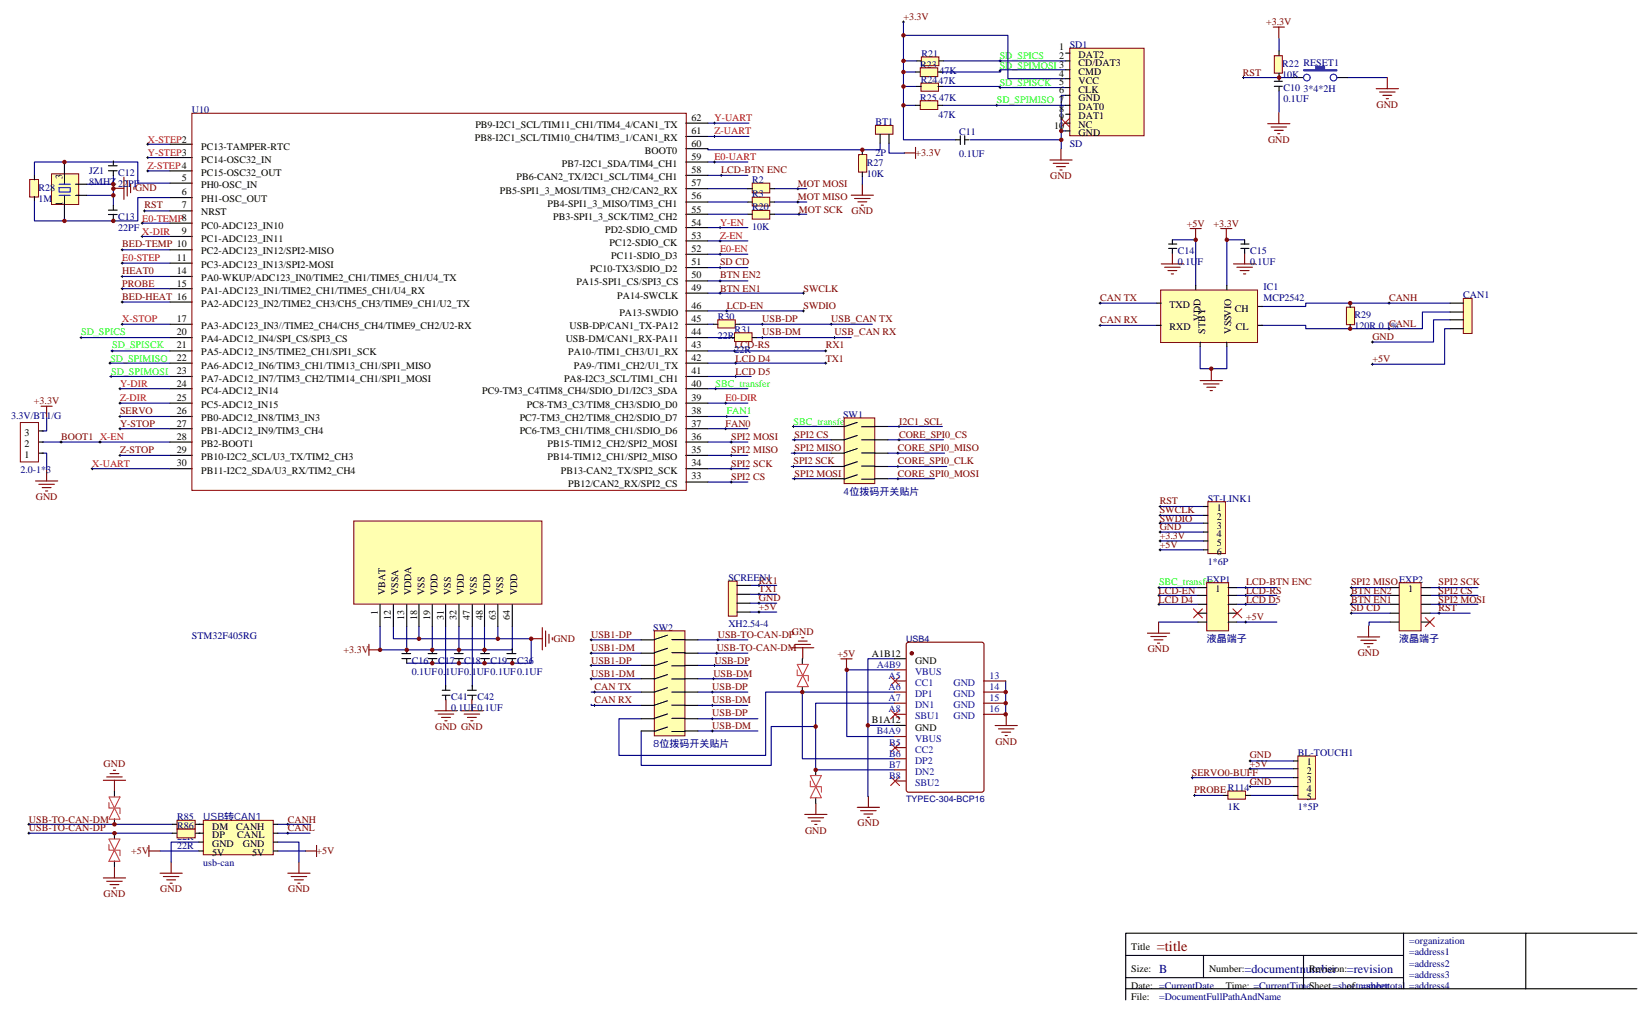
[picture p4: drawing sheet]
<svg xmlns="http://www.w3.org/2000/svg" width="523mm" height="321mm" viewBox="0 0 523 321" stroke-linecap="round" stroke-linejoin="round" font-family="sans-serif">
<g fill="none" stroke="#000" stroke-width=".35">
<path d="M217.7 39.1h7M54 45.8h7M54 50h7M54 54.3h7M54 58.1h7M217.7 59.9h7M217.7 55.7h7M217.7 51.4h7M217.7 43.3h7M217.7 47.2h7M54 62.7h7M54 67h7"/>
<path d="M54 70.8h7M54 75.1h7M54 79.3h7M217.7 68h7M217.7 64.1h7M217.7 76.5h7M217.7 72.2h7M54 87.8h7M54 91.7h7M54 95.9h7M54 83.5h7M217.7 98.7h7"/>
<path d="M217.7 93.1h7M217.7 89.2h7M217.7 84.9h7M217.7 80.7h7M54 102.9h7M54 107.2h7M54 111.4h7M54 115.3h7M54 119.5h7M217.7 102.9h7M217.7 107.2h7M217.7 111.4h7"/>
<path d="M217.7 115.3h7M217.7 119.5h7M54 132.2h7M54 136.1h7M54 123.4h7M54 128h7M217.7 132.2h7M217.7 136.1h7M217.7 123.4h7M217.7 128h7M54 140.3h7M54 144.6h7"/>
<path d="M54 148.8h7M217.7 140.3h7M217.7 144.6h7M217.7 148.8h7M217.7 153h7M445.6 296.3v17.6M484.4 296.3h-127v21.1M519.6 296.3h-35.2v17.6M357.4 303.3h88.2M357.4 313.9h162.2M357.4 310.4h88.2M382.1 303.3v7.1"/>
<path d="M413.8 303.3v10.6"/>
</g>
<g fill="none" stroke="#800000" stroke-width=".35">
<path d="M404.2 8.6h3.5M406 8.6v3.5M402.4 39.3h7.1M406 35.7v3.6M436.9 28.2h7M437.9 29.2h5M439 30.3h2.8M440.1 31.3h.7M440.4 24.6v3.6M35.8 59.8h3.5M39.3 56.2v7.1M40.4 57.3v4.9"/>
<path d="M41.5 58.4v2.8M42.5 59.4v.7M273.8 58.4v3.6M287.1 48.5h3.5M290.6 46.8v3.5M333.3 50.8h7M334.3 51.8h5M335.4 52.9h2.8M336.5 54h.7M336.8 47.3v3.5M403.5 40.3h4.9M404.6 41.4h2.8"/>
<path d="M405.6 42.4h.7M270.2 62h7.1M271.3 63h4.9M272.3 64.1h2.9M273.4 65.1h.7M377.8 72.6h3.5M379.6 72.6v3.5M387.5 72.6h3.6M389.3 72.6v3.5M368.7 83.8h7M369.7 84.8h4.9M370.8 85.9h2.8"/>
<path d="M371.8 87h.7M372.2 80.3v3.5M391.6 83.8h7M392.6 84.8h5M393.7 85.9h2.8M394.8 87h.7M395.1 80.3v3.5M384.5 117.3v3.5M13 129h3.6M14.8 129v3.5M381 120.8h7.1M382.1 121.9h4.9"/>
<path d="M383.1 122.9h2.8M384.2 124h.7M11.3 152.7h7M12.3 153.8h5M13.4 154.8h2.8M14.4 155.9h.7M14.8 149.2v3.5M172.2 199.2v7.1M367.8 197.5v3.5M434.5 198.7v3.5M117.1 206.3h3.5M117.1 204.5v3.6"/>
<path d="M168.6 202.8h3.6M173.2 200.3v4.9M174.3 201.4v2.8M175.3 202.4v.7M251.3 205.6h7.1M252.4 204.6h4.9M253.4 203.5h2.8M254.5 202.5h.7M254.8 205.6v3.6M267 209.2h3.5M268.7 209.2v3.5M364.3 201h7"/>
<path d="M365.3 202.1h5M366.4 203.1h2.8M367.4 204.2h.7M430.9 202.2h7.1M432 203.3h4.9M433 204.3h2.9M434.1 205.4h.7M138 225.6h7.1M139.1 226.7h4.9M140.2 227.8h2.8M141.2 228.8h.7M141.6 222.1v3.5"/>
<path d="M146.3 225.6h7M147.3 226.7h5M148.4 227.8h2.8M149.5 228.8h.7M149.8 222.1v3.5M315.9 230.3h7.1M317 231.4h4.9M318 232.4h2.8M319.1 233.5h.7M319.4 226.8v3.5M32.8 247.7h7.1M33.9 246.7h4.9"/>
<path d="M34.9 245.6h2.8M36 244.5h.7M36.3 247.7v3.5M255.5 258.6h7M256.5 259.6h5M259 255v3.6M272.1 256.3h7.1M273.2 257.4h4.9M274.3 258.4h2.8M275.3 259.5h.7M275.7 252.8v3.5M32.8 278.7h7.1"/>
<path d="M33.9 279.8h4.9M36.3 275.2v3.5M47.3 270.2h3.5M47.3 268.4v3.5M50.8 277.2h7.1M51.9 278.3h4.9M52.9 279.3h2.8M54.3 273.7v3.5M91.4 277.2h7M92.4 278.3h5M93.5 279.3h2.8M94.9 273.7v3.5"/>
<path d="M97 270.2h3.5M100.5 268.4v3.5M257.6 260.7h2.8M258.6 261.7h.8M34.9 280.8h2.8M36 281.9h.7M54 280.4h.7M94.5 280.4h.7"/>
</g>
<g fill="none" stroke="#000" stroke-width=".32">
<path d="M286.5 7h.7M286.8 6.6v.7M317.1 19.3h.8M317.5 19v.7M226.5 39.1h.7M226.8 38.7v.7M316.1 33.4h.7M316.4 33.1v.7M317.1 22.5h.8M317.1 27.8h.8M317.5 22.2v.7M317.5 27.4v.8"/>
<path d="M394.4 24.6h.7M394.8 24.3v.7M46.6 45.8h.7M46.6 50h.7M46.6 54.3h.7M46.9 45.4v.7M46.9 49.7v.7M46.9 53.9v.7M226.5 43.3h.7M226.5 51.4h.7M226.8 43v.7M226.8 51.1v.7"/>
<path d="M228.6 55.7h.7M229 55.3v.7M252.9 59.9h.7M253.3 59.5v.8M38.5 79.3h.7M38.8 79v.7M44.8 70.8h.7M44.8 75.1h.7M45.2 70.5v.7M45.2 74.7v.7M45.5 67h.7M45.9 66.6v.7"/>
<path d="M228.2 72.2h.8M228.2 76.5h.8M228.6 71.9v.7M228.6 76.1v.7M252.9 64.1h.7M253.3 63.8v.7M253.3 68h.7M253.6 67.7v.7M38.5 87.8h.7M38.5 95.9h.7M38.5 83.5h.7M38.5 91.7h.7"/>
<path d="M38.8 83.2v.7M38.8 87.4v.7M38.8 91.3v.7M38.8 95.5v.7M228.2 93.1h.8M228.2 89.2h.8M228.2 80.7h.8M228.2 84.9h.8M228.6 80.4v.7M228.6 84.6v.7M228.6 88.8v.7M228.6 92.7v.7"/>
<path d="M230.4 98.7h.7M230.7 98.4v.7M254.7 93.1h.7M254.7 98.7h.7M255.1 92.7v.7M255.1 98.4v.7M348.9 96.2h.7M349.2 95.9v.7M440.6 96.2h.7M441 95.9v.7M25.4 107.2h.7M25.8 106.8v.7"/>
<path d="M34.6 115.3h.7M34.9 119.5h.7M34.9 114.9v.7M35.3 111.4h.7M35.3 119.2v.7M35.6 111.1v.7M38.5 102.9h.7M38.8 102.6v.7M232.8 111.4h.7M233.2 115.3h.7M233.2 111.1v.7M233.2 119.5h.7"/>
<path d="M233.5 114.9v.7M233.5 119.2v.7M241.7 102.9h.7M241.7 107.2h.7M242 102.6v.7M242 106.8v.7M261.8 111.4h.7M261.8 115.3h.7M262.1 111.1v.7M262.1 114.9v.7M263.5 102.9h.7M263.9 102.6v.7"/>
<path d="M264.6 107.2h.7M264.9 106.8v.7M348.9 103.3h.7M349.2 102.9v.7M435.3 115.6h.7M435.3 108.6h.7M435.7 108.2v.7M435.7 115.3v.7M440.6 104.4h.7M441 104v.7M19.4 140v.7M31.7 140v.7"/>
<path d="M37.7 132.2h.8M37.7 123.4h.8M37.7 128h.8M37.7 136.1h.8M38.1 123v.8M38.1 127.6v.7M38.1 131.9v.7M38.1 135.7v.8M226.8 123.4h.7M227.2 123v.8M230 128h.7M230 136.1h.7"/>
<path d="M230.4 132.2h.7M230.4 127.6v.7M230.4 135.7v.8M230.7 131.9v.7M232.1 140v.7M251.5 135.4h.7M251.9 139.6h.7M251.9 135v.7M252.2 139.3v.7M285 139.6h.8M285 135.4h.8M285.4 135v.7"/>
<path d="M285.4 139.3v.7M19 140.3h.8M28.9 148.8h.7M29.3 148.4v.8M31.4 140.3h.7M37.7 144.6h.8M38.1 144.2v.7M231.8 144.6h.7M231.8 148.8h.7M231.8 140.3h.7M231.8 153h.7M232.1 144.2v.7"/>
<path d="M232.1 148.4v.8M232.1 152.7v.7M251.5 148.1h.7M251.9 152h.7M251.9 143.9h.7M251.9 147.7v.7M252.2 143.5v.7M252.2 151.6v.7M284.7 152h.7M284.7 148.1h.7M284.7 143.9h.7M285 143.5v.7"/>
<path d="M285 147.7v.7M285 151.6v.7M367.9 163.6h.8M367.9 166.1h.8M367.9 168.9h.8M367.9 171.7h.8M367.9 174.6h.8M367.9 160.8h.8M368.3 160.4v.7M368.3 163.3v.7M368.3 165.7v.7M368.3 168.6v.7"/>
<path d="M368.3 171.4v.7M368.3 174.2v.7M240.6 185.8h.7M240.6 188.7h.7M240.6 191.5h.7M240.6 194.3h.7M240.9 185.5v.7M240.9 188.3v.7M240.9 191.1v.7M240.9 194v.7M367.6 186.5h.7M367.6 189h.7"/>
<path d="M367.6 191.8h.7M367.9 186.2v.7M367.9 188.7v.7M367.9 191.5v.7M395.1 186.5h.7M395.1 189h.7M395.1 191.8h.7M395.1 197.5h.7M395.5 186.2v.7M395.5 188.7v.7M395.5 191.5v.7M395.5 197.1v.7"/>
<path d="M428.6 186.5h.7M428.6 189h.7M428.6 191.8h.7M428.6 194.7h.7M429 186.2v.7M429 188.7v.7M429 191.5v.7M429 194.3v.7M456.5 186.5h.7M456.5 189h.7M456.5 191.8h.7M456.5 194.7h.7"/>
<path d="M456.8 186.2v.7M456.8 188.7v.7M456.8 191.5v.7M456.8 194.3v.7M187.3 215.5h.7M187.3 203.1h.7M187.3 211.2h.7M187.3 207.4h.7M187.7 202.8v.7M187.7 207v.7M187.7 210.9v.7M187.7 215.1v.7"/>
<path d="M188.4 219.7h.7M188.7 219.4v.7M225.8 219.7h.7M226.1 219.4v.7M226.1 215.5h.7M226.5 215.1v.7M226.5 211.2h.7M226.8 210.9v.7M227.2 207.4h.7M227.5 203.1h.7M227.5 207v.7M227.9 202.8v.7"/>
<path d="M188.4 223.9h.7M188.7 223.6v.7M225.8 223.9h.7M225.8 228.2h.7M225.8 232.1h.7M226.1 223.6v.7M226.1 227.8v.7M226.1 231.7v.7M378.2 246.9h.7M378.5 246.5v.7M378.9 252.5h.7M379.2 252.2v.7"/>
<path d="M396.5 241.6h.7M396.5 244.1h.7M396.5 249.7h.7M396.9 241.2v.7M396.9 243.7v.7M396.9 249.3v.7M8.8 264.5h.7M8.8 261.7h.7M9.2 261.3v.7M9.2 264.2v.7M91 264.5h.7M91 261.7h.7"/>
<path d="M91.4 261.3v.7M91.4 264.2v.7"/>
</g>
<g fill="none" stroke="#f00" stroke-width=".35">
<path d="M336.8 37.5l2.8 2.8M339.6 37.5l-2.8 2.8M378.9 193.3l2.8 2.8M381.7 193.3l-2.8 2.8M391.4 193.3l2.8 2.8M394.2 193.3l-2.8 2.8M452.5 196.1l2.8 2.8M455.3 196.1l-2.8 2.8M282.7 214.8l2.9 2.8M285.6 214.8l-2.9 2.8M282.7 225.4l2.9 2.8M282.7 236l2.9 2.8"/>
<path d="M285.6 225.4l-2.9 2.8M285.6 236l-2.9 2.8M282.7 246.6l2.9 2.8M285.6 246.6l-2.9 2.8"/>
</g>
<g fill="none" stroke="#000080" stroke-width=".35">
<path d="M286.8 11.2h33.2v13.8h18.3M286.8 7v37.4h16.6M286.8 19.3h4.2M299.5 19.3h38.8M406 12.3v3.9M224.7 39.1h13.1M286.8 33.4h3.9M286.8 22.9h3.9M286.8 27.4h4.2M299.2 27.4h18.3v.4h20.8M299.2 33.4h39.1M338.3 30.3h-1.4v11.3"/>
<path d="M338.3 22.2h-20.8v.7h-18.3M394.8 24.6h15.5M406 28.9v6.7M427.9 24.6h12.4M10.9 55.7v-4.3h32.8v6.7h10.3M36 58.5v3.5M36 55.7v2.8h-8.5M46.9 45.8h7.1M46.9 50h7.1M46.9 54.3h7.1M224.7 43.3h13.1M224.7 51.4h12.7"/>
<path d="M224.7 55.7h12.7M224.7 59.9h12.7M245.9 59.9h10.2M273.8 56v2.5M279.4 45.4v2.2h-54.7v-.4M282.2 45.4v3.2h5M308 44.4h28.9M338.3 41.6h-1.4v5.6M10.9 63.8v6.3h9.6M20.5 69.1v1M20.5 70.1h15.5M27.5 62h8.5v3.2"/>
<path d="M38.8 79.3h15.2M45.2 70.8h8.8M45.2 75.1h8.8M45.9 67h8.1M54 62.7h-10.3v7.4h-7.7v-.7M224.7 76.5h12.7M224.7 72.2h12.7M224.7 64.1h12.7M224.7 68h12.7M245.9 64.1h10.2M245.9 68h10.2M372.2 76.1h7.4v14.5"/>
<path d="M395.1 76.1h-5.6v14.5M38.8 83.5h15.2M38.8 87.8h15.2M38.8 91.7h15.2M38.8 95.9h15.2M224.7 80.7h12.7M224.7 84.9h12.7M224.7 89.2h12.7M224.7 93.1h30.4M224.7 98.7h30.4M349.2 96.2h18M460.4 99.1h-8.8v5.3h-37.1v-1.1h-14.1"/>
<path d="M460.4 96.2h-45.9v1.1h-14.1M25.8 107.2h28.2M34.9 119.5h19.1M34.9 115.3h19.1M35.3 111.4h18.7M38.8 102.9h15.2M224.7 102.9h1.8M224.7 107.2h7.4M224.7 111.4h37.4M224.7 119.5h13.8M224.7 115.3h37.4M234.9 102.9h42"/>
<path d="M240.2 107.2h30M349.2 103.3h18M381 110v7.1h8.5v-7.1M384.5 117.1v.3M460.4 101.5h-5.3v7.1h-19.4M460.4 104.4h-1.8v11.2h-22.9M14.8 132.6v4.2h-1.4M38.1 123.4h15.9M38.1 128h15.9M38.1 132.2h15.9M38.1 136.1h15.9M224.7 123.4h12.7"/>
<path d="M224.7 128h12.7M224.7 132.2h12.7M224.7 136.1h12.7M251.5 139.6h12.4M251.9 135.4h12M281.9 135.4h17.3M281.9 139.6h17.6M13.4 143.9h1.4v5.3M13.4 140.3h40.6M29.3 148.8h24.7M38.1 144.6h15.9M224.7 144.6h12.7"/>
<path d="M224.7 148.8h13.1M224.7 140.3h12.7M224.7 153h12.7M251.2 143.9h12.7M251.2 148.1h12.7M251.5 152h12.4M281.9 143.9h18M281.9 148.1h18.7M281.9 152h14.8M368.3 163.6h13.8M368.3 166.1h13.8M368.3 168.9h13.8"/>
<path d="M368.3 171.7h13.8M368.3 174.6h13.8M368.3 160.8h13.8M120.6 198.9v7.4h8.5M124.9 198.9v3.9h8.1M129.1 198.9v7.4h8.1v-7.4M133 198.9v3.9h25v-3.9M141.5 198.9v19M145.7 198.9v7.4h-8.5M149.9 198.9v19M153.8 198.9v7.4h-8.1M162.6 198.9v7.4h-8.8"/>
<path d="M238.1 185.8h8.5M238.1 188.7h8.5M238.1 191.5h8.5M238.1 194.3h8.5M367.9 191.8h12.4M367.9 189h12.4M367.9 186.5h12.4M367.9 197.5h12.4M392.6 191.8h12.7M392.6 189h12.7M392.6 186.5h12.7M392.6 197.5h12.7"/>
<path d="M429 191.8h12.3M429 189h12.3M429 194.7h12.3M429 186.5h12.3M441.3 197.5h-6.7v1M454 191.8h15.2M454 189h15.2M454 194.7h12.7M454 186.5h15.2M158 202.8h10.6v7.7h-39.5M187.7 207.4h15.9M187.7 203.1h15.9"/>
<path d="M187.7 215.5h15.9M187.7 211.2h15.9M187.7 219.7h15.9M221.5 207.4h15.9M221.5 203.1h15.9M221.5 215.5h15.9M221.5 211.2h15.9M221.5 219.7h15.9M254.7 219.7h-11.6v20.1h-46.6v-11.6h7.1M284 212.7h-15.2v21.1h15.2M284 209.1h-8.5v21.2h8.5M284 219.7h-29.3v21.2h29.3"/>
<path d="M319.3 216.2v10.6M187.7 223.6v.3h15.9M221.5 228.2h19.1M221.5 232.1h19.1M221.5 223.9h15.9M258.9 230.6h-14.1v12.4h-41.2v-10.9M275.5 230.3v22.6M284 223.2h-25.1v21.2h25.1M379.2 252.5h9.2M396.9 241.6h13.7M396.9 244.1h13.7M396.9 249.7h13.7"/>
<path d="M396.9 252.5h13.7M410.6 246.9h-32.1v.3M9.2 261.7h45.5M9.2 264.5h45.5M50.8 270.2h12.3M63.1 267.3h-8.8v6.4M88.2 267.3h6.7v6.4M88.2 270.2h8.8M88.2 264.5h10.2M88.2 261.7h10.2"/>
</g>
<path d="M112.3 165.4h59.7v26.4h-59.7z" fill="#ffffb0" stroke="#800000" stroke-width=".32"/>
<path d="M120.6 192v6.9M124.9 192v6.9M129.1 192v6.9M133 192v6.9M137.2 192v6.9M141.5 192v6.9M145.7 192v6.9M149.9 192v6.9M153.8 192v6.9M158 192v6.9M162.6 192v6.9" fill="none" stroke="#000" stroke-width=".35"/>
<path d="M60.9 36h157v119.7h-157z" fill="none" stroke="#800000" stroke-width=".32"/>
<path d="M339.6 15.3h23.6v27.8h-23.6z" fill="#ffffb0" stroke="#800000" stroke-width=".32"/>
<path d="M338.3 16.9h1.4M338.3 19.3h1.4M338.3 22.2h1.4M338.3 25h1.4M338.3 27.8h1.4M338.3 30.3h1.4M338.3 33.4h1.4M338.3 36.3h1.4M338.3 39.1h1.4M338.3 41.6h1.4" fill="none" stroke="#000" stroke-width=".35"/>
<path d="M292.5 18.1h5.6v2.7h-5.6z" fill="#ffffb0" stroke="#800000" stroke-width=".32"/>
<path d="M291 19.3h1.4M298.1 19.3h1.4" fill="none" stroke="#000" stroke-width=".35"/>
<path d="M292.1 21.5h5.6v2.8h-5.6z" fill="#ffffb0" stroke="#800000" stroke-width=".32"/>
<path d="M290.7 22.9h1.4M297.8 22.9h1.4" fill="none" stroke="#000" stroke-width=".35"/>
<path d="M292.1 32h5.6v2.8h-5.6z" fill="#ffffb0" stroke="#800000" stroke-width=".32"/>
<path d="M290.7 33.4h1.4M297.8 33.4h1.4M303.4 44.4h1.4M304.9 43.1v2.8M306.2 44.4h1.4M306.3 43.1v2.8" fill="none" stroke="#000" stroke-width=".35"/>
<path d="M292.4 26.4h5.5v2.6h-5.5z" fill="#ffffb0" stroke="#800000" stroke-width=".32"/>
<path d="M291 27.4h1.4M297.8 27.4h1.4M410.3 24.6h3.5M424.4 24.6h3.5" fill="none" stroke="#000" stroke-width=".35"/>
<path d="M413.8 22.2h3.9v-1.1h2.8v1.1h3.9v.3h-10.6z" fill="#00f" stroke="#00f" stroke-width=".32"/>
<g fill="none" stroke="#00f" stroke-width=".35">
<circle cx="414.9" cy="24.6" r="1.06"/>
<circle cx="423.3" cy="24.6" r="1.06"/>
</g>
<path d="M404.5 17.7h2.6v5.5h-2.6z" fill="#ffffb0" stroke="#800000" stroke-width=".32"/>
<path d="M406 16.2v1.3M404.5 27.4h2.6M404.5 25.8h2.6M406 23.2v2.5M406 27.5v1.4" fill="none" stroke="#000" stroke-width=".35"/>
<path d="M16.4 55.2h8.6v9.7h-8.6z" fill="#ffffb0" stroke="#800000" stroke-width=".32"/>
<path d="M20.5 51.4v7.1M24 58.5h3.5M20.5 62v7.1M24 62h3.5" fill="none" stroke="#000" stroke-width=".35"/>
<path d="M18.8 59.5h3.5v1.5h-3.5zM18.8 58.5h3.5M18.8 62h3.5" fill="none" stroke="#00f" stroke-width=".35"/>
<path d="M9.4 57h2.8v5.5h-2.8z" fill="#ffffb0" stroke="#800000" stroke-width=".32"/>
<path d="M10.9 55.7v1.4M10.9 62.4v1.4" fill="none" stroke="#000" stroke-width=".35"/>
<path d="M368.5 92.1h30.7v16.6h-30.7z" fill="#ffffb0" stroke="#800000" stroke-width=".32"/>
<path d="M367.2 96.2h1.4M379.6 90.6v1.4M389.5 90.6v1.4M399.4 97.3h1.4M367.2 103.3h1.4M381 108.6v1.4M389.5 108.6v1.4M399.4 103.3h1.4" fill="none" stroke="#000" stroke-width=".35"/>
<path d="M427.4 97.5h2.6v5.6h-2.6z" fill="#ffffb0" stroke="#800000" stroke-width=".32"/>
<path d="M428.6 96.2v1.4M428.6 103v1.4" fill="none" stroke="#000" stroke-width=".35"/>
<path d="M464.5 94.7h2.8v11.2h-2.8z" fill="#ffffb0" stroke="#800000" stroke-width=".32"/>
<path d="M460.4 96.2h4.1M460.4 99.1h4.1M460.4 101.5h4.1M460.4 104.4h4.1" fill="none" stroke="#000" stroke-width=".35"/>
<path d="M444.2 185h6.9v15.3h-6.9z" fill="#ffffb0" stroke="#800000" stroke-width=".32"/>
<path d="M441.3 186.5h2.8M441.3 189h2.8M441.3 191.8h2.8M441.3 194.7h2.8M441.3 197.5h2.8M451.2 186.5h2.8M451.2 189h2.8M451.2 191.8h2.8M451.2 194.7h2.8M451.2 197.5h2.8" fill="none" stroke="#000" stroke-width=".35"/>
<path d="M383.1 185h6.9v15.3h-6.9z" fill="#ffffb0" stroke="#800000" stroke-width=".32"/>
<path d="M380.3 186.5h2.8M380.3 189h2.8M380.3 191.8h2.8M380.3 194.7h2.8M380.3 197.5h2.8M389.9 186.5h2.7M389.9 189h2.7M389.9 191.8h2.7M389.9 194.7h2.7M389.9 197.5h2.7" fill="none" stroke="#000" stroke-width=".35"/>
<path d="M383.4 159.3h5.6v16.4h-5.6z" fill="#ffffb0" stroke="#800000" stroke-width=".32"/>
<path d="M382.1 160.8h1.3M382.1 163.6h1.3M382.1 166.1h1.3M382.1 168.9h1.3M382.1 171.7h1.3M382.1 174.6h1.3" fill="none" stroke="#000" stroke-width=".35"/>
<path d="M277.9 39.8h5.6v2.8h-5.6z" fill="#ffffb0" stroke="#800000" stroke-width=".32"/>
<path d="M279.4 42.7v2.7M282.2 42.7v2.7" fill="none" stroke="#000" stroke-width=".35"/>
<path d="M272.6 49.1h2.5v5.5h-2.5z" fill="#ffffb0" stroke="#800000" stroke-width=".32"/>
<g fill="none" stroke="#000" stroke-width=".35">
<path d="M34.4 54.2h2.8M34.4 52.6h2.8M36 51.1v1.4M36 54.3v1.4M273.8 47.6v1.3M273.8 54.6v1.4M34.4 68.1h2.8M34.4 66.7h2.8M36 65.2v1.4M36 68v1.4M371 78.9h2.6M371 77.5h2.6"/>
<path d="M372.2 76.1v1.4M372.2 79v1.4M393.9 78.9h2.6M393.9 77.5h2.6M395.1 76.1v1.4M395.1 79v1.4M127.6 209.1h2.8M127.6 207.5h2.8M129.1 206v1.3M129.1 209.1v1.4M135.9 209.1h2.8M135.9 207.5h2.8"/>
<path d="M137.2 206v1.3M137.2 209.1v1.4M144.3 209.1h2.7M144.3 207.5h2.7M145.7 206v1.3M145.7 209.1v1.4M152.6 209.1h2.8M152.6 207.5h2.8M153.8 206v1.3M153.8 209.1v1.4"/>
</g>
<path d="M231.2 184.5h2.8v11.1h-2.8z" fill="#ffffb0" stroke="#800000" stroke-width=".32"/>
<path d="M234 194.3h4.1M234 191.5h4.1M234 188.7h4.1M234 185.8h4.1M284 209.1h3.5M284 230.3h3.5" fill="none" stroke="#000" stroke-width=".35"/>
<g fill="none" stroke="#870000" stroke-width=".35">
<path d="M284 219.7h3.5M284 216.2h3.5M284 212.7h3.5M287.9 204.1l.5-.2h23.3l.6 .4 .1 46.5-.5 .6-23.5 .1-.7-.5v-46.4zM312.2 219.7h7.1M312.2 216.2h7.1M284 226.8h3.5M284 223.2h3.5M284 237.3h3.5M284 233.8h3.5M312.2 226.8h7.1M312.2 223.2h7.1"/>
<path d="M284 247.9h3.5M284 244.4h3.5M284 240.9h3.5"/>
</g>
<circle cx="289.4" cy="207.4" r=".53" fill="#870000" stroke="#870000" stroke-width=".35"/>
<path d="M412 240h5.6v13.7h-5.6z" fill="#ffffb0" stroke="#800000" stroke-width=".32"/>
<path d="M410.6 241.6h1.4M410.6 244.1h1.4M410.6 246.9h1.4M410.6 249.7h1.4M410.6 252.5h1.4" fill="none" stroke="#000" stroke-width=".35"/>
<path d="M389.8 251.1h5.6v2.6h-5.6z" fill="#ffffb0" stroke="#800000" stroke-width=".32"/>
<path d="M388.4 252.5h1.4M395.5 252.5h1.4" fill="none" stroke="#000" stroke-width=".35"/>
<path d="M207.7 200.3h9.7v33.3h-9.7z" fill="#ffffb0" stroke="#800000" stroke-width=".32"/>
<g fill="none" stroke="#000" stroke-width=".35">
<path d="M140.4 219.1h2.5M141.5 217.6v1.4M148.4 219.1h2.8M149.9 217.6v1.4M160.9 209.1h2.9M160.9 207.5h2.9M162.6 206v1.3M162.6 209.1v1.4M203.6 215.5h4.1M203.6 211.2h4.1M203.6 207.4h4.1M203.6 203.1h4.1"/>
<path d="M211.9 218.3l-4.2 1.4h-4.1M211.9 214.2l-4.2 1.3M211.9 210l-4.2 1.4M211.9 205.8l-4.2 1.4M211.9 201.7l-4.2 1.3M213.3 219.7h8.2M213.3 215.5h4.1M213.3 211.4h4.1M213.3 207.2h4.1M213.3 203h4.1M217.4 215.5h4.1M217.4 211.2h4.1"/>
<path d="M217.4 207.4h4.1M217.4 203.1h4.1M140.4 220.7h2.5M141.5 220.8v1.4M148.4 220.7h2.8M149.9 220.8v1.4M203.6 232.1h4.1M203.6 228.2h4.1M203.6 223.9h4.1M211.9 230.8l-4.2 1.4M211.9 226.7l-4.2 1.3M211.9 222.5l-4.2 1.4"/>
<path d="M213.3 232.2h4.1M213.3 228h4.1M213.3 223.9h4.1M217.4 232.1h4.1M217.4 228.2h4.1M217.4 223.9h4.1"/>
</g>
<path d="M227.9 101.6h5.5v2.5h-5.5z" fill="#ffffb0" stroke="#800000" stroke-width=".32"/>
<path d="M226.5 102.9h1.4M233.6 102.9h1.3" fill="none" stroke="#000" stroke-width=".35"/>
<path d="M233.2 105.7h5.5v2.7h-5.5z" fill="#ffffb0" stroke="#800000" stroke-width=".32"/>
<path d="M231.8 107.2h1.4M238.9 107.2h1.3" fill="none" stroke="#000" stroke-width=".35"/>
<path d="M64.5 260.4h22.3v10.9h-22.3z" fill="#ffffb0" stroke="#800000" stroke-width=".32"/>
<path d="M63.1 261.7h1.4M63.1 264.5h1.4M63.1 267.3h1.4M63.1 270.2h1.4M86.8 261.7h1.4M86.8 264.5h1.4M86.8 267.3h1.4M86.8 270.2h1.4" fill="none" stroke="#000" stroke-width=".35"/>
<path d="M56.2 260.4h5.8v2.8h-5.8z" fill="#ffffb0" stroke="#800000" stroke-width=".32"/>
<path d="M54.7 261.7h1.4M62.1 261.7h1.4" fill="none" stroke="#000" stroke-width=".35"/>
<path d="M56.2 263.2h5.8v2.8h-5.8z" fill="#ffffb0" stroke="#800000" stroke-width=".32"/>
<path d="M254.7 209.1v1.8M254.7 217.9v1.8M36.3 251.1v1.8M36.3 259.9v1.8M258.9 244.4v1.8M258.9 253.2v1.8M36.3 264.5v1.8M36.3 273.3v1.8M54.7 264.5h1.4M62.1 264.5h1.4" fill="none" stroke="#000" stroke-width=".35"/>
<path d="M253.1 210.9h3.5l-1.8 3.6 1.8 3.5h-3.5l1.7-3.5zM253.1 212.7v1.8h3.5v1.7M34.6 253h3.5l-1.8 3.5 1.8 3.6h-3.5l1.7-3.6zM34.6 254.8v1.7h3.5v1.8M257.2 246.2h3.6l-1.8 3.5 1.8 3.6h-3.6l1.8-3.6zM257.2 248v1.7h3.6v1.8M34.6 266.4h3.5l-1.8 3.5 1.8 3.5h-3.5l1.7-3.5zM34.6 268.1v1.8h3.5v1.8" fill="none" stroke="#d92466" stroke-width=".35"/>
<path d="M268 132.7h9.7v20.8h-9.7z" fill="#ffffb0" stroke="#800000" stroke-width=".32"/>
<g fill="none" stroke="#000" stroke-width=".35">
<path d="M263.9 135.4h4.1M272.1 138.2l-4.1 1.4h-4.1M272.1 134.1l-4.1 1.4M273.5 139.6h8.4M273.5 135.5h4.2M277.7 135.4h4.2M263.9 152h4.1M263.9 148.1h4.1M263.9 143.9h4.1M272.1 150.7l-4.1 1.4M272.1 146.6l-4.1 1.4M272.1 142.4l-4.1 1.4"/>
<path d="M273.5 152.1h4.2M273.5 148h4.2M273.5 143.8h4.2M277.7 152h4.2M277.7 148.1h4.2M277.7 143.9h4.2"/>
</g>
<path d="M238.8 58.2h5.6v3h-5.6z" fill="#ffffb0" stroke="#800000" stroke-width=".32"/>
<path d="M237.4 59.9h1.4M244.5 59.9h1.4" fill="none" stroke="#000" stroke-width=".35"/>
<path d="M238.8 62.6h5.6v2.8h-5.6z" fill="#ffffb0" stroke="#800000" stroke-width=".32"/>
<path d="M237.4 64.1h1.4M244.5 64.1h1.4" fill="none" stroke="#000" stroke-width=".35"/>
<path d="M238.8 66.8h5.6v2.8h-5.6z" fill="#ffffb0" stroke="#800000" stroke-width=".32"/>
<path d="M237.4 68h1.4M244.5 68h1.4M12.4 136.8h1.4M12.4 143.9h1.4M12.4 140.3h1.4" fill="none" stroke="#000" stroke-width=".35"/>
<path d="M6.5 134.1h5.7v12.5h-5.7z" fill="none" stroke="#800000" stroke-width=".32"/>
<g fill="#800000">
<circle cx="20.5" cy="70.1" r=".71"/>
<circle cx="20.5" cy="51.4" r=".71"/>
<circle cx="36" cy="70.1" r=".71"/>
<circle cx="36" cy="62" r=".71"/>
<circle cx="36" cy="59.9" r=".71"/>
<circle cx="36" cy="58.5" r=".71"/>
<circle cx="36.3" cy="264.5" r=".71"/>
<circle cx="36.3" cy="261.7" r=".71"/>
<circle cx="120.7" cy="206.3" r=".71"/>
<circle cx="129.1" cy="206.3" r=".71"/>
<circle cx="133" cy="202.8" r=".71"/>
<circle cx="137.2" cy="210.5" r=".71"/>
<circle cx="137.2" cy="206.3" r=".71"/>
<circle cx="145.7" cy="210.5" r=".71"/>
<circle cx="145.7" cy="206.3" r=".71"/>
<circle cx="153.8" cy="210.5" r=".71"/>
<circle cx="153.8" cy="206.3" r=".71"/>
<circle cx="158" cy="202.8" r=".71"/>
<circle cx="162.6" cy="210.5" r=".71"/>
<circle cx="168.6" cy="202.8" r=".71"/>
<circle cx="254.7" cy="219.7" r=".71"/>
<circle cx="258.9" cy="244.4" r=".71"/>
<circle cx="258.9" cy="230.6" r=".71"/>
<circle cx="268.8" cy="212.7" r=".71"/>
<circle cx="273.8" cy="47.6" r=".71"/>
<circle cx="275.5" cy="230.3" r=".71"/>
<circle cx="286.8" cy="33.4" r=".71"/>
<circle cx="286.8" cy="27.4" r=".71"/>
<circle cx="286.8" cy="22.9" r=".71"/>
<circle cx="286.8" cy="19.3" r=".71"/>
<circle cx="286.8" cy="11.2" r=".71"/>
<circle cx="319.3" cy="226.8" r=".71"/>
<circle cx="319.3" cy="223.2" r=".71"/>
<circle cx="319.3" cy="219.7" r=".71"/>
<circle cx="336.9" cy="44.4" r=".71"/>
<circle cx="336.9" cy="41.6" r=".71"/>
<circle cx="379.6" cy="76.1" r=".71"/>
<circle cx="384.5" cy="117.1" r=".71"/>
<circle cx="389.5" cy="76.1" r=".71"/>
<circle cx="406" cy="24.6" r=".71"/>
<circle cx="428.6" cy="104.4" r=".71"/>
<circle cx="428.6" cy="96.2" r=".71"/>
</g>
<text font-size="4.6" fill="#800000" x="367.2" y="301.9">=title</text>
<g font-size="3.9" fill="#000080">
<text x="367.9" y="309">B</text>
<text x="395.1" y="309">=documentnumber</text>
<text x="427.6" y="309">=revision</text>
</g>
<g font-size="3.2" fill="#800000">
<text x="286.8" y="6.3">+3.3V</text>
<text x="402" y="8">+3.3V</text>
<text x="394.6" y="24">RST</text>
<text x="437" y="34.2">GND</text>
<text x="402.5" y="45.3">GND</text>
<text x="290.6" y="49.5">+3.3V</text>
<text x="229" y="55">LCD-BTN ENC</text>
<text x="253.3" y="59.2">MOT MOSI</text>
<text x="333.4" y="56.9">GND</text>
<text x="42.9" y="60.7">GND</text>
<text x="253.3" y="63.4">MOT MISO</text>
<text x="45.9" y="66.2">RST</text>
<text x="253.6" y="67.5">MOT SCK</text>
<text x="270.3" y="68">GND</text>
<text x="376.7" y="71.9">+5V</text>
<text x="385.3" y="71.9">+3.3V</text>
<text x="38.8" y="78.5">BED-TEMP 10</text>
<text x="38.8" y="87">HEAT0</text>
<text x="228.6" y="88.4">BTN EN2</text>
<text x="228.6" y="84.2">SD CD</text>
<text x="38.8" y="95.3">BED-HEAT 16</text>
<text x="228.6" y="92.5">BTN EN1</text>
<text x="255.1" y="92.5">SWCLK</text>
<text x="349.2" y="95.6">CAN TX</text>
<text x="441" y="95.5">CANH</text>
<text x="230.7" y="98.1">LCD-EN</text>
<text x="255.1" y="98.1">SWDIO</text>
<text x="242" y="106.4">USB-DM</text>
<text x="242" y="102.3">USB-DP</text>
<text x="263.9" y="102.3">USB_CAN TX</text>
<text x="264.9" y="106.4">USB_CAN RX</text>
<text x="349.2" y="102.5">CAN RX</text>
<text x="435.7" y="107.9">GND</text>
<text x="441" y="103.8">CANL</text>
<text x="233.2" y="110.6">LCD-RS</text>
<text x="262.1" y="110.6">RX1</text>
<text x="233.5" y="114.8">LCD D4</text>
<text x="233.5" y="118.9">LCD D5</text>
<text x="262.1" y="114.8">TX1</text>
<text x="435.7" y="114.9">+5V</text>
<text x="10.8" y="128.3">+3.3V</text>
<text x="38.1" y="131.4">SERVO</text>
<text x="38.1" y="135.6">Y-STOP</text>
<text x="230.4" y="135.6">FAN0</text>
<text x="285.4" y="134.8">I2C1_SCL</text>
<text x="19.4" y="139.8">BOOT1 X-EN</text>
<text x="38.1" y="143.9">Z-STOP</text>
<text x="232.1" y="139.8">SPI2 MOSI</text>
<text x="232.1" y="143.9">SPI2 MISO</text>
<text x="252.2" y="139">SPI2 CS</text>
<text x="252.2" y="143.2">SPI2 MISO</text>
<text x="285" y="143.2">CORE_SPI0_MISO</text>
<text x="285.4" y="139">CORE_SPI0_CS</text>
<text x="232.1" y="148.1">SPI2 SCK</text>
<text x="251.9" y="147.3">SPI2 SCK</text>
<text x="285" y="147.3">CORE_SPI0_CLK</text>
<text x="232.1" y="152.3">SPI2 CS</text>
<text x="252.2" y="151.5">SPI2 MOSI</text>
<text x="285" y="151.5">CORE_SPI0_MOSI</text>
<text x="11.4" y="158.8">GND</text>
<text x="368.2" y="160">RST</text>
<text x="368.2" y="162.8">SWCLK</text>
<text x="368.2" y="165.6">SWDIO</text>
<text x="368.2" y="168.4">GND</text>
<text x="368.2" y="171.1">+3.3V</text>
<text x="368.2" y="173.9">+5V</text>
<text x="240.9" y="185.3">RX1</text>
<text x="395.6" y="185.7">LCD-BTN ENC</text>
<text x="428.9" y="185.7">SPI2 MISOEXP2</text>
<text x="456.7" y="185.7">SPI2 SCK</text>
<text x="240.9" y="188">TX1</text>
<text x="240.9" y="190.8">GND</text>
<text x="367.8" y="188.5">LCD-EN</text>
<text x="367.8" y="191.3">LCD D4</text>
<text x="395.6" y="188.5">LCD-RS</text>
<text x="395.6" y="191.3">LCD D5</text>
<text x="428.9" y="188.5">BTN EN2</text>
<text x="428.9" y="191.3">BTN EN1</text>
<text x="456.7" y="188.5">SPI2 CS</text>
<text x="456.7" y="191.3">SPI2 MOSI</text>
<text x="240.9" y="193.6">+5V</text>
<text x="395.6" y="196.8">+5V</text>
<text x="428.9" y="194.1">SD CD</text>
<text x="456.7" y="194.1">RST</text>
<text x="175.7" y="203.7">GND</text>
<text x="187.7" y="202.4">USB1-DP</text>
<text x="227.9" y="202.4">USB-TO-CAN-DP</text>
<text x="251.4" y="201.5">GND</text>
<text x="109.1" y="207.3">+3.3V</text>
<text x="187.7" y="206.6">USB1-DM</text>
<text x="227.5" y="206.6">USB-TO-CAN-DM</text>
<text x="265.9" y="208.5">+5V</text>
<text x="364.4" y="207.1">GND</text>
<text x="431" y="208.3">GND</text>
<text x="187.7" y="210.7">USB1-DP</text>
<text x="187.7" y="214.9">USB1-DM</text>
<text x="226.5" y="214.9">USB-DM</text>
<text x="226.8" y="210.7">USB-DP</text>
<text x="188.7" y="219.1">CAN TX</text>
<text x="226.1" y="219.1">USB-DP</text>
<text x="188.7" y="223.2">CAN RX</text>
<text x="226.1" y="223.2">USB-DM</text>
<text x="226.1" y="227.4">USB-DP</text>
<text x="138.1" y="231.7">GND GND</text>
<text x="226.1" y="231.6">USB-DM</text>
<text x="316" y="236.4">GND</text>
<text x="32.9" y="243.6">GND</text>
<text x="396.7" y="240.8">GND</text>
<text x="396.7" y="243.6">+5V</text>
<text x="378.4" y="246.3">SERVO0-BUFF</text>
<text x="379.1" y="251.9">PROBER114</text>
<text x="396.7" y="249.1">GND</text>
<text x="9.2" y="261.2">USB-TO-CAN-DM</text>
<text x="9.2" y="264">USB-TO-CAN-DP</text>
<text x="91.4" y="264">CANL</text>
<text x="91.4" y="261.2">CANH</text>
<text x="272.2" y="262.4">GND</text>
<text x="255.6" y="264.6">GND</text>
<text x="41.6" y="271.1">+5V</text>
<text x="100.5" y="271.1">+5V</text>
<text x="32.9" y="284.8">GND</text>
<text x="50.9" y="283.3">GND</text>
<text x="91.5" y="283.3">GND</text>
</g>
<g font-size="3.2">
<text x="336.2" y="16">1 SD1</text>
<text x="336.2" y="18.8">2</text>
<text x="342.4" y="18.3">DAT2</text>
<text x="342.4" y="21.1">CD/DAT3</text>
<text x="342.4" y="23.9">CMD</text>
<text x="336.2" y="24.3">4</text>
<text x="336.2" y="27.1">5</text>
<text x="336.2" y="29.7">6</text>
<text x="342.4" y="26.6">VCC</text>
<text x="342.4" y="29.4">CLK</text>
<text x="336.2" y="35.4">8</text>
<text x="342.4" y="32">GND</text>
<text x="342.4" y="35">DAT0</text>
<text x="150.9" y="40.6">PB9-I2C1_SCL/TIM11_CH1/TIM4_4/CAN1_TX</text>
<text x="219.5" y="38.3">62</text>
<text x="334.6" y="41">10</text>
<text x="336.2" y="38.2">9</text>
<text x="342.4" y="37.7">DAT1</text>
<text x="342.4" y="40.5">NC</text>
<text x="63.9" y="47.5">PC13-TAMPER-RTC</text>
<text x="150.8" y="44.8">PB8-I2C1_SCL/TIM10_CH4/TIM3_1/CAN1_RX</text>
<text x="219.5" y="42.5">61</text>
<text x="219.5" y="46.6">60</text>
<text x="342.4" y="43.3">GND</text>
<text x="63.9" y="51.7">PC14-OSC32_IN</text>
<text x="178.4" y="53.1">PB7-I2C1_SDA/TIM4_CH1</text>
<text x="204.7" y="48.9">BOOT0</text>
<text x="219.5" y="50.8">59</text>
<text x="19.8" y="56.7" transform="rotate(-90 19.8 56.7)">3</text>
<text x="57.7" y="57.4">5</text>
<text x="63.9" y="55.9">PC15-OSC32_OUT</text>
<text x="63.9" y="59.7">PH0-OSC_IN</text>
<text x="164" y="57.3">PB6-CAN2_TX/I2C1_SCL/TIM4_CH1</text>
<text x="219.5" y="59.1">57</text>
<text x="219.5" y="55">58</text>
<text x="19.8" y="65.4" transform="rotate(-90 19.8 65.4)">1</text>
<text x="57.7" y="61.9">6</text>
<text x="63.9" y="64.2">PH1-OSC_OUT</text>
<text x="158.7" y="61.4">PB5-SPI1_3_MOSI/TIM3_CH2/CAN2_RX</text>
<text x="173.8" y="65.6">PB4-SPI1_3_MISO/TIM3_CH1</text>
<text x="219.5" y="63.3">56</text>
<text x="57.7" y="66.1">7</text>
<text x="63.9" y="68.4">NRST</text>
<text x="175.6" y="69.8">PB3-SPI1_3_SCK/TIM2_CH2</text>
<text x="219.5" y="67.5">55</text>
<text x="219.5" y="71.6">54</text>
<text x="57.7" y="74.4">9</text>
<text x="63.9" y="72.5">PC0-ADC123_IN10</text>
<text x="63.9" y="76.7">PC1-ADC123_IN11</text>
<text x="192.1" y="73.9">PD2-SDIO_CMD</text>
<text x="219.5" y="75.8">53</text>
<text x="56.1" y="82.8">11</text>
<text x="63.9" y="80.8">PC2-ADC123_IN12/SPI2-MISO</text>
<text x="193.5" y="78.1">PC12-SDIO_CK</text>
<text x="194" y="82.3">PC11-SDIO_D3</text>
<text x="219.5" y="80">52</text>
<text x="56.1" y="86.9">14</text>
<text x="63.9" y="89.2">PA0-WKUP/ADC123_IN0/TIME2_CH1/TIME5_CH1/U4_TX</text>
<text x="63.9" y="85">PC3-ADC123_IN13/SPI2-MOSI</text>
<text x="187.3" y="86.4">PC10-TX3/SDIO_D2</text>
<text x="219.5" y="88.3">50</text>
<text x="219.5" y="84.1">51</text>
<text x="56.1" y="91.1">15</text>
<text x="63.9" y="93.4">PA1-ADC123_IN1/TIME2_CH1/TIME5_CH1/U4_RX</text>
<text x="183" y="90.6">PA15-SPI1_CS/SPI3_CS</text>
<text x="195.9" y="94.8">PA14-SWCLK</text>
<text x="219.5" y="92.5">49</text>
<text x="63.9" y="97.5">PA2-ADC123_IN2/TIME2_CH3/CH5_CH3/TIME9_CH1/U2_TX</text>
<text x="196.6" y="100.3">PA13-SWDIO</text>
<text x="219.5" y="98">46</text>
<text x="371.3" y="97.8">TXD</text>
<text x="381.2" y="101.8" transform="rotate(-90 381.2 101.8)">VDD</text>
<text x="392" y="99">CH</text>
<text x="56.1" y="102.2">17</text>
<text x="56.1" y="106.4">20</text>
<text x="63.9" y="104.5">PA3-ADC123_IN3//TIME2_CH4/CH5_CH4/TIME9_CH2/U2-RX</text>
<text x="180.8" y="104.5">USB-DP/CAN1_TX-PA12</text>
<text x="219.5" y="106.4">44</text>
<text x="219.5" y="102.2">45</text>
<text x="371.3" y="104.8">RXD</text>
<text x="382.5" y="105.9" transform="rotate(-90 382.5 105.9)">STBY</text>
<text x="390.9" y="105.9" transform="rotate(-90 390.9 105.9)">VSSVIO</text>
<text x="392.4" y="104.8">CL</text>
<text x="56.1" y="110.5">21</text>
<text x="63.9" y="108.7">PA4-ADC12_IN4/SPI_CS/SPI3_CS</text>
<text x="63.9" y="112.8">PA5-ADC12_IN5/TIME2_CH1/SPI1_SCK</text>
<text x="179.6" y="108.7">USB-DM/CAN1_RX-PA11</text>
<text x="180.4" y="112.8">PA10-/TIM1_CH3/U1_RX</text>
<text x="219.5" y="110.5">43</text>
<text x="56.1" y="114.7">22</text>
<text x="56.1" y="118.9">23</text>
<text x="63.9" y="117">PA6-ADC12_IN6/TIM3_CH1/TIM13_CH1/SPI1_MISO</text>
<text x="182.2" y="117">PA9-/TIM1_CH2/U1_TX</text>
<text x="219.5" y="118.9">41</text>
<text x="219.5" y="114.7">42</text>
<text x="56.1" y="122.9">24</text>
<text x="63.9" y="121.2">PA7-ADC12_IN7/TIM3_CH2/TIM14_CH1/SPI1_MOSI</text>
<text x="63.9" y="125.1">PC4-ADC12_IN14</text>
<text x="153" y="125.1">PC9-TM3_C4TIM8_CH4/SDIO_D1/I2C3_SDA</text>
<text x="179.1" y="121.2">PA8-I2C3_SCL/TIM1_CH1</text>
<text x="219.5" y="122.9">40</text>
<text x="56.1" y="131.4">26</text>
<text x="56.1" y="127.2">25</text>
<text x="63.9" y="129.5">PC5-ADC12_IN15</text>
<text x="167.3" y="129.5">PC8-TM3_C3/TIM8_CH3/SDIO_D0</text>
<text x="219.5" y="131.4">38</text>
<text x="219.5" y="127.2">39</text>
<text x="56.1" y="135.5">27</text>
<text x="63.9" y="133.7">PB0-ADC12_IN8/TIM3_IN3</text>
<text x="63.9" y="137.8">PB1-ADC12_IN9/TIM3_CH4</text>
<text x="165" y="137.8">PC6-TM3_CH1/TIM8_CH1/SDIO_D6</text>
<text x="165" y="133.7">PC7-TM3_CH2/TIM8_CH2/SDIO_D7</text>
<text x="219.5" y="135.5">37</text>
<text x="7.8" y="142">2</text>
<text x="7.8" y="138.5">3</text>
<text x="56.1" y="139.7">28</text>
<text x="56.1" y="143.9">29</text>
<text x="63.9" y="142">PB2-BOOT1</text>
<text x="173.8" y="142">PB15-TIM12_CH2/SPI2_MOSI</text>
<text x="219.5" y="143.9">35</text>
<text x="219.5" y="139.7">36</text>
<text x="7.8" y="145.5">1</text>
<text x="56.1" y="148">30</text>
<text x="63.9" y="146.2">PB10-I2C2_SCL/U3_TX/TIM2_CH3</text>
<text x="173.8" y="146.2">PB14-TIM12_CH1/SPI2_MISO</text>
<text x="219.5" y="148">34</text>
<text x="63.9" y="150.3">PB11-I2C2_SDA/U3_RX/TIM2_CH4</text>
<text x="178.1" y="150.3">PB13-CAN2_TX/SPI2_SCK</text>
<text x="180.4" y="154.5">PB12/CAN2_RX/SPI2_CS</text>
<text x="219.5" y="152.2">33</text>
<text x="386.3" y="162.3">1</text>
<text x="386.3" y="165">2</text>
<text x="386.3" y="167.8">3</text>
<text x="386.3" y="170.6">4</text>
<text x="386.3" y="173.4">5</text>
<text x="386.3" y="176.1">6</text>
<text x="122.2" y="189" transform="rotate(-90 122.2 189)">VBAT</text>
<text x="126.4" y="189" transform="rotate(-90 126.4 189)">VSSA</text>
<text x="130.6" y="189" transform="rotate(-90 130.6 189)">VDDA</text>
<text x="134.7" y="189" transform="rotate(-90 134.7 189)">VSS</text>
<text x="138.9" y="189" transform="rotate(-90 138.9 189)">VDD</text>
<text x="143.2" y="189" transform="rotate(-90 143.2 189)">VSS</text>
<text x="147.2" y="189" transform="rotate(-90 147.2 189)">VDD</text>
<text x="151.4" y="189" transform="rotate(-90 151.4 189)">VSS</text>
<text x="155.6" y="189" transform="rotate(-90 155.6 189)">VDD</text>
<text x="159.7" y="189" transform="rotate(-90 159.7 189)">VSS</text>
<text x="164.2" y="189" transform="rotate(-90 164.2 189)">VDD</text>
<text x="385.9" y="188">1</text>
<text x="447" y="188">1</text>
<text x="119.9" y="195.1" transform="rotate(-90 119.9 195.1)">1</text>
<text x="124.1" y="196.7" transform="rotate(-90 124.1 196.7)">12</text>
<text x="128.3" y="196.7" transform="rotate(-90 128.3 196.7)">13</text>
<text x="132.4" y="196.7" transform="rotate(-90 132.4 196.7)">18</text>
<text x="136.6" y="196.7" transform="rotate(-90 136.6 196.7)">19</text>
<text x="140.9" y="196.7" transform="rotate(-90 140.9 196.7)">31</text>
<text x="144.9" y="196.7" transform="rotate(-90 144.9 196.7)">32</text>
<text x="149.1" y="196.7" transform="rotate(-90 149.1 196.7)">47</text>
<text x="153.3" y="196.7" transform="rotate(-90 153.3 196.7)">48</text>
<text x="157.4" y="196.7" transform="rotate(-90 157.4 196.7)">63</text>
<text x="161.9" y="196.7" transform="rotate(-90 161.9 196.7)">64</text>
<text x="276.8" y="208.5">A1B12</text>
<text x="290.5" y="210.8">GND</text>
<text x="276.8" y="229.6">B1A12</text>
<text x="290.5" y="231.9">GND</text>
<text x="414.8" y="243">1</text>
<text x="414.8" y="245.8">2</text>
<text x="414.8" y="248.5">3</text>
<text x="414.8" y="251.3">4</text>
<text x="414.8" y="254.1">5</text>
<text x="67.4" y="263.4">DM</text>
<text x="75" y="263.4">CANH</text>
<text x="67.4" y="266.2">DP</text>
<text x="67.4" y="269">GND</text>
<text x="75.3" y="266.2">CANL</text>
<text x="77.1" y="269">GND</text>
<text x="67.4" y="271.7">5V</text>
<text x="80.1" y="271.7">5V</text>
<text x="359.1" y="301.6">Title</text>
<text x="359.1" y="308.6">Size:</text>
<text x="383.8" y="308.6">Number:</text>
<text x="415.6" y="308.6">Revision:</text>
<text x="359.1" y="313.9">Date: =CurrentDate</text>
<text x="359.1" y="317.4">File:</text>
<text x="389.1" y="313.9">Time: =CurrentTimeSheet=sheetnumber</text>
<text x="427.6" y="313.9">of =sheettotal =address4</text>
</g>
<g font-size="3.2" fill="#000080">
<text x="292.1" y="21.5">R23</text>
<text x="292.5" y="18.1">R21</text>
<text x="298.3" y="23.6">47K</text>
<text x="407.1" y="21.2">R22 RESET1</text>
<text x="292.4" y="26.4">R24</text>
<text x="297.9" y="26.8">47K</text>
<text x="407.1" y="24.7">10K</text>
<text x="407.4" y="29">C10</text>
<text x="413.8" y="29.2">3*4*2H</text>
<text x="60.9" y="36">U10</text>
<text x="292.1" y="32">R25</text>
<text x="298.1" y="32">47K</text>
<text x="407.4" y="32.5">0.1UF</text>
<text x="277.9" y="39.8">BT1</text>
<text x="297.9" y="37.5">47K</text>
<text x="304.5" y="42.7">C11</text>
<text x="339.6" y="46.6">SD</text>
<text x="275.1" y="52.6">R27</text>
<text x="277.9" y="49.6">2P</text>
<text x="304.5" y="49.8">0.1UF</text>
<text x="28.3" y="58.7">8MHZ 22PF</text>
<text x="28.3" y="55.2">JZ1</text>
<text x="37.5" y="55.8">C12</text>
<text x="238.8" y="58.2">R2</text>
<text x="275.1" y="56.1">10K</text>
<text x="12.2" y="64">1M</text>
<text x="12.2" y="60.5">R28</text>
<text x="238.8" y="64.8">10K</text>
<text x="238.8" y="62.6">R3</text>
<text x="37.5" y="69.9">C13</text>
<text x="238.8" y="68.9">10K</text>
<text x="238.8" y="66.8">R20</text>
<text x="37.5" y="73.4">22PF</text>
<text x="238.8" y="73.1">10K</text>
<text x="373.9" y="80.6">C14</text>
<text x="396.9" y="80.6">C15</text>
<text x="373.9" y="84.2">0.1UF</text>
<text x="396.9" y="84.2">0.1UF</text>
<text x="401.1" y="95.6">MCP2542</text>
<text x="401.1" y="92.1">IC1</text>
<text x="464.5" y="94.7">CAN1</text>
<text x="227.9" y="101.6">R30</text>
<text x="430" y="101">R29</text>
<text x="227.9" y="107.7">22R</text>
<text x="233.2" y="105.7">R31</text>
<text x="430" y="104.6">120R 0.1%</text>
<text x="233.2" y="112">22R</text>
<text x="3.5" y="132.9">3.3V/BT1/G</text>
<text x="267.6" y="132.7">SW1</text>
<text x="6.5" y="150.2">2.0-1*3</text>
<text x="267.6" y="157">4位拨码开关贴片</text>
<text x="383.4" y="159.3">ST-LINK1</text>
<text x="383.4" y="179.3">1*6P</text>
<text x="231.2" y="184.5">SCREEN1</text>
<text x="383.1" y="185">EXP1</text>
<text x="60.9" y="203">STM32F405RG</text>
<text x="207.4" y="200.3">SW2</text>
<text x="231.2" y="199.1">XH2.54-4</text>
<text x="383.1" y="203.8">液晶端子</text>
<text x="444.2" y="203.8">液晶端子</text>
<text x="130.7" y="214.2">0.1UF0.1UF0.1UF0.1UF0.1UF</text>
<text x="130.7" y="210.7">C16</text>
<text x="139.1" y="210.7">C17</text>
<text x="147.4" y="210.7">C18</text>
<text x="155.7" y="210.7">C19</text>
<text x="164.1" y="210.7">C36</text>
<text x="143.2" y="225.8">0.1UF0.1UF</text>
<text x="143.2" y="222.3">C41</text>
<text x="151.5" y="222.3">C42</text>
<text x="207.4" y="237.1">8位拨码开关贴片</text>
<text x="412" y="240">BL-TOUCH1</text>
<text x="389.8" y="257.2">1K</text>
<text x="412" y="257.2">1*5P</text>
<text x="56.2" y="260.4">R85</text>
<text x="56.2" y="263.2">R86</text>
<text x="64.5" y="260.4">USB转CAN1</text>
<text x="56.2" y="266.7">22R</text>
<text x="56.2" y="269.5">22R</text>
<text x="64.5" y="274.9">usb-can</text>
<text x="447.3" y="299.8">=organization</text>
<text x="447.3" y="303.3">=address1</text>
<text x="447.3" y="306.8">=address2</text>
<text x="447.3" y="310.4">=address3</text>
<text x="367.9" y="317.4">=DocumentFullPathAndName</text>
</g>
<g font-size="3.2" fill="#0f0">
<text x="317.4" y="18.8">SD_SPICS</text>
<text x="317.4" y="21.9">SD_SPIMOSI 3</text>
<text x="317.4" y="27.2">SD_SPISCK</text>
<text x="316.4" y="32.7">SD_SPIMISO 7</text>
<text x="25.8" y="106.4">SD_SPICS</text>
<text x="35.6" y="110.6">SD_SPISCK</text>
<text x="35.1" y="114.8">SD_SPIMISO</text>
<text x="35.3" y="118.9">SD_SPIMOSI</text>
<text x="227.2" y="122.9">SBC_transfer</text>
<text x="230.7" y="131.4">FAN1</text>
<text x="251.9" y="134.8">SBC_transfer</text>
<text x="367.9" y="185.7">SBC_transfer</text>
</g>
<g font-size="3.2" fill="#f00">
<text x="226.8" y="38.4">Y-UART</text>
<text x="46.9" y="45.3">X-STEP2</text>
<text x="226.8" y="42.5">Z-UART</text>
<text x="46.9" y="49.5">Y-STEP3</text>
<text x="46.9" y="53.7">Z-STEP4</text>
<text x="226.8" y="50.9">E0-UART</text>
<text x="45.2" y="70.3">E0-TEMP8</text>
<text x="228.6" y="71.7">Y-EN</text>
<text x="45.2" y="74.5">X-DIR</text>
<text x="228.6" y="75.9">Z-EN</text>
<text x="38.8" y="82.8">E0-STEP</text>
<text x="228.6" y="80">E0-EN</text>
<text x="38.8" y="102.3">X-STOP</text>
<text x="38.1" y="122.9">Y-DIR</text>
<text x="38.1" y="127.3">Z-DIR</text>
<text x="230.4" y="127.3">E0-DIR</text>
<text x="29.3" y="148.1">X-UART</text>
</g>
<text font-size="3.2" fill="#980000" x="38.8" y="91.2">PROBE</text>
<g font-size="3.2" fill="#00f">
<text x="278.4" y="212">A4B9</text>
<text x="282" y="215.5">A5</text>
<text x="290.5" y="214.3">VBUS</text>
<text x="314.1" y="215.5">13</text>
<text x="282" y="219">A6</text>
<text x="290.5" y="221.3">DP1</text>
<text x="290.5" y="217.8">CC1</text>
<text x="302.7" y="221.3">GND</text>
<text x="302.7" y="217.8">GND</text>
<text x="314.1" y="219">14</text>
<text x="282" y="226.1">A8</text>
<text x="282" y="222.6">A7</text>
<text x="290.5" y="224.9">DN1</text>
<text x="302.7" y="224.9">GND</text>
<text x="314.1" y="226.1">16</text>
<text x="314.1" y="222.6">15</text>
<text x="278.4" y="233.2">B4A9</text>
<text x="290.5" y="228.4">SBU1</text>
<text x="302.7" y="228.4">GND</text>
<text x="282.2" y="236.7">B5</text>
<text x="290.5" y="239">CC2</text>
<text x="290.5" y="235.4">VBUS</text>
<text x="282.2" y="243.7">B7</text>
<text x="282.2" y="240.2">B6</text>
<text x="290.5" y="242.5">DP2</text>
<text x="282.2" y="247.3">B8</text>
<text x="290.5" y="249.6">SBU2</text>
<text x="290.5" y="246">DN2</text>
</g>
<g font-size="2.8" fill="#000080">
<text x="287.7" y="203.9">USB4</text>
<text x="287.7" y="254.7">TYPEC-304-BCP16</text>
</g>
</svg>
